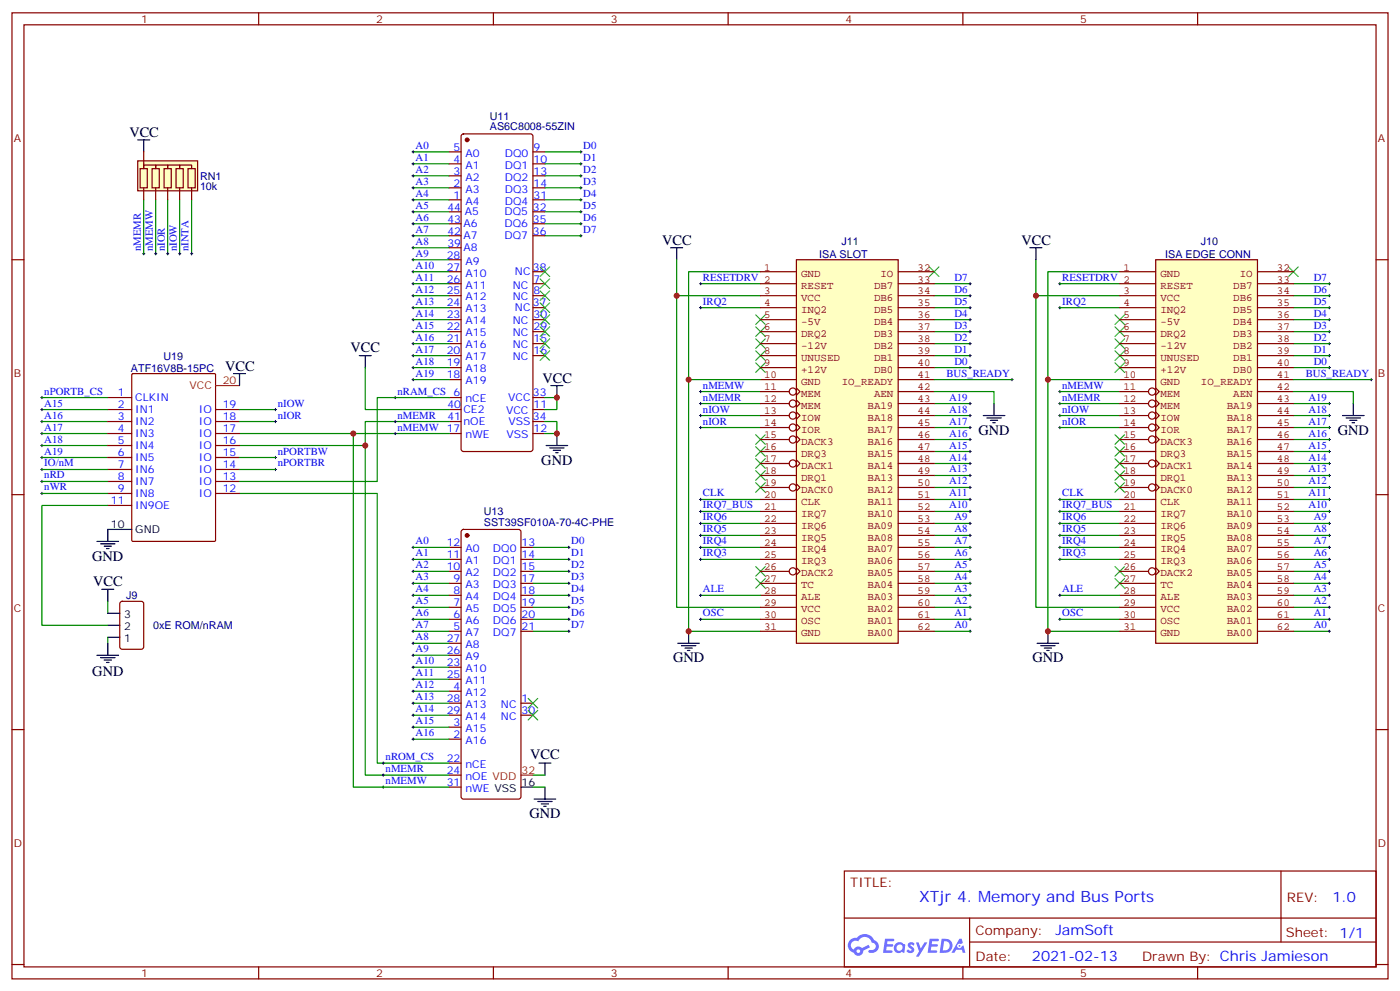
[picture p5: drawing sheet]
<svg xmlns="http://www.w3.org/2000/svg" width="412mm" height="292mm" viewBox="0 0 412 292" stroke-linecap="round" stroke-linejoin="round" font-family="sans-serif">
<g fill="none" stroke="#870000" stroke-width=".35">
<path d="M3.5 3.8h405.4v284.3h-405.4zM7.1 7.3h398.2v277.3h-398.2zM76.2 3.8v3.5M145.3 3.8v3.5M214.5 3.8v3.5M283.6 3.8v3.5M352.8 3.8v3.5M3.5 76.4h3.6M405.3 76.4h3.6M3.5 145.6h3.6M405.3 145.6h3.6M3.5 214.7h3.6"/>
<path d="M405.3 214.7h3.6M248.7 256.4h156.6v28.2h-156.6zM377.3 256.4v20.9M248.7 270.2h156.5M285.6 277.3h119.6M285.6 270.2v14.1M3.5 283.9h3.6M76.2 284.6v3.5M145.3 284.6v3.5M214.5 284.6v3.5M283.6 284.6v3.5M352.8 284.6v3.5"/>
<path d="M405.3 283.9h3.6"/>
</g>
<g fill="#5487ff">
<path d="M267.7 277.5a1.22 1.22 0 0 1 1.7 .3l-.4 .6a.47 .47 0 0 0-.3-.4 .47 .47 0 0 0-.5 .2l.1 .2a1.14 1.14 0 0 1 .8 1.7 1.14 1.14 0 0 1-1.9 0l-.2-.2 .5-.5 .7 .4a.29 .29 0 0 0 .3-.2 .29 .29 0 0 0-.2-.4 1.04 1.04 0 0 1-.6-1.7z"/>
<path d="M260.7 276.3h2.4l.3 .2-.2 .5h-1.8l-.1 .9h1.5l.3 .4-.3 .3h-1.6l-.2 1.1 1.7 .1 .2 .3-.2 .3h-2.6z"/>
<path d="M273.8 276.3h2.4l.3 .2-.1 .5h-1.8l-.2 .9h1.6l.3 .4-.4 .3h-1.6l-.1 1.1 1.7 .1 .2 .3-.2 .3h-2.6z"/>
<path d="M282.6 276.3h.7l.3 1.2-.6 .4a.69 .69 0 0 0-1 .2 .69 .69 0 0 0 .4 1 .69 .69 0 0 0 .9-.6l.5-.3 .6 2.2h-.8l-.2-.8h-1.8l-.5 .8h-.8z"/>
<path d="M269.8 277.4h.8l.6 1.8 1.1-1.8h.9l-2.6 4.2h-.8l.9-1.6z"/>
<path d="M277.4 276.3l-.6 4.1h1.3a2.11 2.11 0 0 0 2.5-2.1 2.11 2.11 0 0 0-2.5-2zM278.1 277a1.39 1.39 0 0 1 1.7 1.4 1.39 1.39 0 0 1-1.8 1.3h-.3z"/>
<path d="M263.7 277.9a1.54 1.54 0 0 0-.1 2.2 1.54 1.54 0 0 0 2.2 .1l.6 .2 .3-2.3-.2-.2h-.4a1.49 1.49 0 0 0-2.4 0zM264 278.9a.94 .94 0 0 1 1.8 0 .94 .94 0 0 1-1.8 0z"/>
<path d="M250.4 276.7a2.18 2.18 0 0 0 1.1 3.7 1.44 1.44 0 0 0 1.6 .9 1.44 1.44 0 0 0 1.2-1.5l2-1-.5-.7-1.9 .9a1.47 1.47 0 0 0-2.4 .5 1.39 1.39 0 0 1-.7-2 1.39 1.39 0 0 1 2-.4 2.12 2.12 0 0 1 2.2-1.3 2.12 2.12 0 0 1 1.9 1.7 1.14 1.14 0 0 1 1.1 1.4 1.14 1.14 0 0 1-1.7 .7 .43 .43 0 0 0-.5 .4 .43 .43 0 0 0 .4 .5 1.98 1.98 0 0 0 2.5-1.3 1.98 1.98 0 0 0-1.2-2.5 3.1 3.1 0 0 0-5.3-.7l-.9 .1zM252.3 280a.55 .55 0 0 1 1.1 0 .55 .55 0 0 1-1.1 0z"/>
<circle cx="282.6" cy="278.4" r=".26"/>
</g>
<g fill="none" stroke="#870000" stroke-width=".35">
<path d="M136.1 39.6l.4-.2h19.8l.6 .4 .1 92.4-.2 .5-.5 .2h-19.8l-.5-.2-.2-.5v-92.1zM132.3 58.8h3.5M132.3 55.3h3.5M132.3 51.8h3.5M132.3 48.2h3.5M132.3 44.7h3.5M157 58.8h3.5M157 55.3h3.5M157 51.8h3.5M157 48.2h3.5M157 44.7h3.5M132.3 80h3.5"/>
<path d="M132.3 76.4h3.5M132.3 62.3h3.5M132.3 65.9h3.5M132.3 69.4h3.5M132.3 72.9h3.5M157 80h3.5M157 62.3h3.5M157 65.9h3.5M157 69.4h3.5M132.3 83.5h3.5M132.3 87h3.5M132.3 97.6h3.5"/>
<path d="M132.3 94.1h3.5M132.3 90.6h3.5M157 83.5h3.5M157 87h3.5M157 97.6h3.5M157 94.1h3.5M157 90.6h3.5M132.3 117h3.5M132.3 101.1h3.5M132.3 111.7h3.5M132.3 108.2h3.5M132.3 104.7h3.5"/>
<path d="M157 117h3.5M157 101.1h3.5M157 104.7h3.5M132.3 120.5h3.5M132.3 127.6h3.5M132.3 124.1h3.5M157 120.5h3.5M157 127.6h3.5M157 124.1h3.5M136.1 156l.4-.2h16.3l.6 .5 .1 78.2-.3 .5-.4 .2h-16.3l-.5-.2-.2-.5v-78zM132.3 178.8h3.5M132.3 175.2h3.5"/>
<path d="M132.3 171.7h3.5M132.3 168.2h3.5M132.3 164.6h3.5M132.3 161.1h3.5M153.5 178.8h3.5M153.5 175.2h3.5M153.5 171.7h3.5M153.5 168.2h3.5M153.5 164.6h3.5M153.5 161.1h3.5M132.3 185.8h3.5M132.3 182.3h3.5"/>
<path d="M132.3 196.4h3.5M132.3 199.9h3.5M132.3 192.9h3.5M132.3 189.3h3.5M153.5 185.8h3.5M153.5 182.3h3.5M132.3 207h3.5M132.3 217.6h3.5M132.3 214h3.5M132.3 203.4h3.5M132.3 210.5h3.5M153.5 207h3.5"/>
<path d="M153.5 210.5h3.5M132.3 224.6h3.5M132.3 228.1h3.5M132.3 231.7h3.5"/>
</g>
<g fill="#870000" stroke="#870000" stroke-width=".35">
<circle cx="137.6" cy="41.2" r=".53"/>
<circle cx="137.6" cy="157.6" r=".53"/>
</g>
<g fill="none" stroke="#3c3" stroke-width=".35">
<path d="M159.1 78.6l2.8 2.8M161.9 78.6l-2.8 2.8M273.8 78.6l2.8 2.8M276.6 78.6l-2.8 2.8M379.6 78.6l2.8 2.8M382.4 78.6l-2.8 2.8M159.1 82.1l2.8 2.8M159.1 85.6l2.8 2.8M159.1 89.1l2.8 2.9M159.1 92.7l2.8 2.8M159.1 96.2l2.8 2.8M159.1 99.7l2.8 2.9"/>
<path d="M161.9 82.1l-2.8 2.8M161.9 85.6l-2.8 2.8M161.9 89.1l-2.8 2.9M161.9 92.7l-2.8 2.8M161.9 96.2l-2.8 2.8M161.9 99.7l-2.8 2.9M222.6 99.7l2.8 2.9M222.6 92.7l2.8 2.8M222.6 96.2l2.8 2.8M225.4 99.7l-2.8 2.9M225.4 92.7l-2.8 2.8M225.4 96.2l-2.8 2.8"/>
<path d="M328.4 96.2l2.9 2.8M328.4 92.7l2.9 2.8M328.4 99.7l2.9 2.9M331.3 96.2l-2.9 2.8M331.3 92.7l-2.9 2.8M331.3 99.7l-2.9 2.9M159.1 103.3l2.8 2.8M161.9 103.3l-2.8 2.8M222.6 103.3l2.8 2.8M222.6 106.8l2.8 2.8M225.4 103.3l-2.8 2.8M225.4 106.8l-2.8 2.8"/>
<path d="M328.4 106.8l2.9 2.8M328.4 103.3l2.9 2.8M331.3 106.8l-2.9 2.8M331.3 103.3l-2.9 2.8M222.6 128l2.8 2.8M222.6 131.5l2.8 2.8M222.6 135l2.8 2.8M222.6 138.5l2.8 2.9M225.4 138.5l-2.8 2.9M225.4 128l-2.8 2.8M225.4 131.5l-2.8 2.8M225.4 135l-2.8 2.8"/>
<path d="M328.4 138.5l2.9 2.9M328.4 135l2.9 2.8M328.4 131.5l2.9 2.8M328.4 128l2.9 2.8M331.3 138.5l-2.9 2.9M331.3 135l-2.9 2.8M331.3 131.5l-2.9 2.8M331.3 128l-2.9 2.8M222.6 142.1l2.8 2.8M225.4 142.1l-2.8 2.8M328.4 142.1l2.9 2.8M331.3 142.1l-2.9 2.8"/>
<path d="M222.6 170.3l2.8 2.8M222.6 166.8l2.8 2.8M225.4 170.3l-2.8 2.8M225.4 166.8l-2.8 2.8M328.4 166.8l2.9 2.8M328.4 170.3l2.9 2.8M331.3 166.8l-2.9 2.8M331.3 170.3l-2.9 2.8M155.6 205.6l2.8 2.8M155.6 209.1l2.8 2.8M158.4 205.6l-2.8 2.8M158.4 209.1l-2.8 2.8"/>
</g>
<g fill="none" stroke="#000" stroke-width=".35">
<path d="M197.6 72.9h3.5M199.3 72.9v3.5M303.4 72.9h3.5M305.2 72.9v3.5M105.8 104.7h3.6M107.6 104.7v3.5M162.3 113.5h3.5M164 113.5v3.5M160.9 131.1h6.3M161.9 131.8h4.3M163 132.5h2.1M163.7 133.2h.7"/>
<path d="M164 127.6v3.5M199.7 189.3h6.3M200.7 190h4.3M201.8 190.7h2.1M202.5 191.5h.7M202.8 185.8v3.5M305.5 189.3h6.4M306.6 190h4.2M307.6 190.7h2.1M308.3 191.5h.7M308.7 185.8v3.5M153.5 231.7h3.5"/>
<path d="M157.3 235.2h6.4M158.4 235.9h4.2M158.7 224.6h3.6M159.5 236.6h2.1M160.2 237.3h.7M160.5 224.6v3.5M160.5 231.7v3.5"/>
</g>
<g fill="none" stroke="#008700" stroke-width=".35">
<path d="M121.7 58.8h10.6M121.7 55.3h10.6M121.7 51.8h10.6M121.7 48.2h10.6M121.7 44.7h10.6M160.5 58.8h10.6M160.5 55.3h10.6M160.5 51.8h10.6M160.5 48.2h10.6M160.5 44.7h10.6M121.7 69.4h10.6M121.7 65.9h10.6"/>
<path d="M121.7 62.3h10.6M121.7 72.9h10.6M121.7 76.4h10.6M121.7 80h10.6M160.5 69.4h10.6M160.5 65.9h10.6M160.5 62.3h10.6M199.3 76.4v10.6h24.7M224 80h-21.2v105.8h21.2M305.2 76.4v10.6h24.6M329.8 80h-21.1v105.8h21.1M121.7 83.5h10.6"/>
<path d="M121.7 87h10.6M121.7 90.6h10.6M121.7 94.1h10.6M121.7 97.6h10.6M199.3 87v91.8h24.7M206.4 83.5h17.6M206.4 90.6h17.6M275.2 83.5h10.6M275.2 87h10.6M275.2 90.6h10.6M275.2 94.1h10.6M275.2 97.6h10.6"/>
<path d="M305.2 87v91.8h24.6M312.2 83.5h17.6M312.2 90.6h17.6M381 83.5h10.6M381 87h10.6M381 90.6h10.6M381 94.1h10.6M381 97.6h10.6M107.6 108.2v12.3h24.7M121.7 101.1h10.6M121.7 104.7h10.6M121.7 108.2h10.6"/>
<path d="M121.7 111.7h10.6M160.5 117h3.5v3.5h-3.5M206.4 118.8h17.6M206.4 115.3h17.6M275.2 101.1h10.6M275.2 104.7h10.6M275.2 108.2h10.6M275.2 118.8h10.6M312.2 118.8h17.6M312.2 115.3h17.6M381 101.1h10.6M381 104.7h10.6"/>
<path d="M381 108.2h10.6M381 118.8h10.6M12.3 127.6h19.4M12.3 131.1h19.4M12.3 134.7h19.4M12.3 124.1h19.4M70.6 127.6h61.7M104.1 127.6v104.1h28.2M107.6 131.1v97h24.7M132.3 124.1h-24.7v7h-37M160.5 124.1h3.5v3.5h-3.5M206.4 122.3h17.6"/>
<path d="M206.4 125.8h17.6M275.2 122.3h10.6M275.2 125.8h10.6M275.2 129.4h10.6M275.2 132.9h10.6M275.2 136.4h10.6M275.2 139.9h10.6M312.2 122.3h17.6M312.2 125.8h17.6M381 122.3h10.6M381 125.8h10.6M381 129.4h10.6"/>
<path d="M381 132.9h10.6M381 136.4h10.6M381 139.9h10.6M70.6 145.2h40.5v79.4h21.2M206.4 147h17.6M206.4 150.5h17.6M206.4 154.1h17.6M206.4 157.6h17.6M275.2 143.5h10.6M275.2 147h10.6M275.2 150.5h10.6M275.2 154.1h10.6"/>
<path d="M275.2 157.6h10.6M312.2 147h17.6M312.2 150.5h17.6M312.2 154.1h17.6M312.2 157.6h17.6M381 143.5h10.6M381 147h10.6M381 150.5h10.6M381 154.1h10.6M381 157.6h10.6M121.7 161.1h10.6M121.7 164.6h10.6"/>
<path d="M121.7 168.2h10.6M121.7 171.7h10.6M121.7 175.2h10.6M121.7 178.8h10.6M157 161.1h10.6M157 164.6h10.6M157 168.2h10.6M157 171.7h10.6M157 175.2h10.6M157 178.8h10.6M206.4 161.1h17.6M206.4 164.6h17.6"/>
<path d="M275.2 161.1h10.6M275.2 164.6h10.6M275.2 168.2h10.6M275.2 171.7h10.6M275.2 175.2h10.6M275.2 178.8h10.6M312.2 161.1h17.6M312.2 164.6h17.6M381 161.1h10.6M381 164.6h10.6M381 168.2h10.6M381 171.7h10.6"/>
<path d="M381 175.2h10.6M381 178.8h10.6M121.7 199.9h10.6M121.7 196.4h10.6M121.7 192.9h10.6M121.7 189.3h10.6M121.7 182.3h10.6M121.7 185.8h10.6M157 182.3h10.6M157 185.8h10.6M206.4 182.3h17.6M275.2 182.3h10.6"/>
<path d="M275.2 185.8h10.6M312.2 182.3h17.6M381 182.3h10.6M381 185.8h10.6M121.7 217.6h10.6M121.7 214h10.6M121.7 210.5h10.6M121.7 207h10.6M121.7 203.4h10.6M157 228.1h3.5M157 231.7h3.5"/>
</g>
<g fill="none" stroke="#000" stroke-width=".29">
<path d="M121.4 44.7h.7M121.4 48.2h.7M121.4 51.8h.7M121.4 55.3h.7M121.4 58.8h.7M121.7 44.3v.7M121.7 47.9v.7M121.7 51.4v.7M121.7 54.9v.7M121.7 58.5v.7M170.7 44.7h.7M170.7 48.2h.7"/>
<path d="M170.7 51.8h.7M170.7 55.3h.7M170.7 58.8h.7M171.1 44.3v.7M171.1 47.9v.7M171.1 51.4v.7M171.1 54.9v.7M171.1 58.5v.7M121.4 62.3h.7M121.4 65.9h.7M121.4 69.4h.7M121.4 80h.7"/>
<path d="M121.4 76.4h.7M121.4 72.9h.7M121.7 62v.7M121.7 65.5v.7M121.7 69v.7M121.7 72.6v.7M121.7 76.1v.7M121.7 79.6v.7M170.7 62.3h.7M170.7 65.9h.7M170.7 69.4h.7M171.1 62v.7"/>
<path d="M171.1 65.5v.7M171.1 69v.7M121.4 97.6h.7M121.4 94.1h.7M121.4 90.6h.7M121.4 87h.7M121.4 83.5h.7M121.7 83.1v.8M121.7 86.7v.7M121.7 90.2v.7M121.7 93.7v.7M121.7 97.3v.7"/>
<path d="M206 90.6h.7M206 83.5h.7M206.4 83.1v.8M206.4 90.2v.7M285.4 97.6h.7M285.4 94.1h.7M285.4 90.6h.7M285.4 87h.7M285.4 83.5h.7M285.8 83.1v.8M285.8 86.7v.7M285.8 90.2v.7"/>
<path d="M285.8 93.7v.7M285.8 97.3v.7M311.9 90.6h.7M311.9 83.5h.7M312.2 83.1v.8M312.2 90.2v.7M391.2 97.6h.7M391.2 94.1h.7M391.2 90.6h.7M391.2 87h.7M391.2 83.5h.7M391.6 83.1v.8"/>
<path d="M391.6 86.7v.7M391.6 90.2v.7M391.6 93.7v.7M391.6 97.3v.7M116.1 117h.7M116.4 116.7v.7M121.4 111.7h.7M121.4 108.2h.7M121.4 104.7h.7M121.4 101.1h.7M121.7 100.8v.7M121.7 104.3v.7"/>
<path d="M121.7 107.8v.7M121.7 111.4v.7M206 118.8h.7M206 115.3h.7M206.4 114.9v.7M206.4 118.4v.7M285.4 108.2h.7M285.4 104.7h.7M285.4 101.1h.7M285.4 118.8h.7M285.8 100.8v.7M285.8 104.3v.7"/>
<path d="M285.8 107.8v.7M285.8 118.4v.7M297.7 111.7h.7M298.1 111.4v.7M311.9 118.8h.7M311.9 115.3h.7M312.2 114.9v.7M312.2 118.4v.7M391.2 108.2h.7M391.2 104.7h.7M391.2 101.1h.7M391.2 118.8h.7"/>
<path d="M391.6 100.8v.7M391.6 104.3v.7M391.6 107.8v.7M391.6 118.4v.7M403.6 111.7h.7M403.9 111.4v.7M12 124.1h.7M12 127.6h.7M12 134.7h.7M12 131.1h.7M12.3 123.7v.7M12.3 127.2v.8"/>
<path d="M12.3 130.8v.7M12.3 134.3v.7M116.1 124.1h.7M116.1 127.6h.7M116.4 123.7v.7M116.4 127.2v.8M206 125.8h.7M206 122.3h.7M206.4 122v.7M206.4 125.5v.7M285.4 129.4h.7M285.4 125.8h.7"/>
<path d="M285.4 122.3h.7M285.4 139.9h.7M285.4 136.4h.7M285.4 132.9h.7M285.8 122v.7M285.8 125.5v.7M285.8 129v.7M285.8 132.5v.7M285.8 136.1v.7M285.8 139.6v.7M311.9 125.8h.7M311.9 122.3h.7"/>
<path d="M312.2 122v.7M312.2 125.5v.7M391.2 129.4h.7M391.2 125.8h.7M391.2 122.3h.7M391.2 139.9h.7M391.2 136.4h.7M391.2 132.9h.7M391.6 122v.7M391.6 125.5v.7M391.6 129v.7M391.6 132.5v.7"/>
<path d="M391.6 136.1v.7M391.6 139.6v.7M206 157.6h.7M206 154.1h.7M206 150.5h.7M206 147h.7M206.4 146.6v.8M206.4 150.2v.7M206.4 153.7v.7M206.4 157.2v.7M285.4 157.6h.7M285.4 154.1h.7"/>
<path d="M285.4 150.5h.7M285.4 147h.7M285.4 143.5h.7M285.8 143.1v.7M285.8 146.6v.8M285.8 150.2v.7M285.8 153.7v.7M285.8 157.2v.7M311.9 157.6h.7M311.9 154.1h.7M311.9 150.5h.7M311.9 147h.7"/>
<path d="M312.2 146.6v.8M312.2 150.2v.7M312.2 153.7v.7M312.2 157.2v.7M391.2 157.6h.7M391.2 154.1h.7M391.2 150.5h.7M391.2 147h.7M391.2 143.5h.7M391.6 143.1v.7M391.6 146.6v.8M391.6 150.2v.7"/>
<path d="M391.6 153.7v.7M391.6 157.2v.7M121.4 178.8h.7M121.4 175.2h.7M121.4 171.7h.7M121.4 168.2h.7M121.4 164.6h.7M121.4 161.1h.7M121.7 160.8v.7M121.7 164.3v.7M121.7 167.8v.7M121.7 171.3v.7"/>
<path d="M121.7 174.9v.7M121.7 178.4v.7M167.2 178.8h.7M167.2 175.2h.7M167.2 171.7h.7M167.2 168.2h.7M167.2 164.6h.7M167.2 161.1h.7M167.6 160.8v.7M167.6 164.3v.7M167.6 167.8v.7M167.6 171.3v.7"/>
<path d="M167.6 174.9v.7M167.6 178.4v.7M206 164.6h.7M206 161.1h.7M206.4 160.8v.7M206.4 164.3v.7M285.4 178.8h.7M285.4 175.2h.7M285.4 171.7h.7M285.4 168.2h.7M285.4 164.6h.7M285.4 161.1h.7"/>
<path d="M285.8 160.8v.7M285.8 164.3v.7M285.8 167.8v.7M285.8 171.3v.7M285.8 174.9v.7M285.8 178.4v.7M311.9 164.6h.7M311.9 161.1h.7M312.2 160.8v.7M312.2 164.3v.7M391.2 178.8h.7M391.2 175.2h.7"/>
<path d="M391.2 171.7h.7M391.2 168.2h.7M391.2 164.6h.7M391.2 161.1h.7M391.6 160.8v.7M391.6 164.3v.7M391.6 167.8v.7M391.6 171.3v.7M391.6 174.9v.7M391.6 178.4v.7M121.4 189.3h.7M121.4 192.9h.7"/>
<path d="M121.4 196.4h.7M121.4 199.9h.7M121.4 185.8h.7M121.4 182.3h.7M121.7 181.9v.7M121.7 185.5v.7M121.7 189v.7M121.7 192.5v.7M121.7 196v.7M121.7 199.6v.7M167.2 185.8h.7M167.2 182.3h.7"/>
<path d="M167.6 181.9v.7M167.6 185.5v.7M206 182.3h.7M206.4 181.9v.7M285.4 185.8h.7M285.4 182.3h.7M285.8 181.9v.7M285.8 185.5v.7M311.9 182.3h.7M312.2 181.9v.7M391.2 185.8h.7M391.2 182.3h.7"/>
<path d="M391.6 181.9v.7M391.6 185.5v.7M121.4 217.6h.7M121.4 203.4h.7M121.4 207h.7M121.4 210.5h.7M121.4 214h.7M121.7 203.1v.7M121.7 206.6v.7M121.7 210.1v.8M121.7 213.7v.7M121.7 217.2v.7"/>
<path d="M112.5 231.7h.7M112.5 228.1h.7M112.5 224.6h.7M112.9 224.3v.7M112.9 227.8v.7M112.9 231.3v.7"/>
</g>
<path d="M153.5 228.1h3.5" fill="none" stroke="#f00" stroke-width=".35"/>
<path d="M340.4 76.4h30v112.9h-30z" fill="#ffffc2" stroke="#850000" stroke-width=".35"/>
<g fill="none" stroke="#850000" stroke-width=".35">
<path d="M329.8 80h10.6M370.4 80h10.6M329.8 83.5h10.6M329.8 87h10.6M329.8 90.6h10.6M329.8 94.1h10.6M329.8 97.6h10.6M370.4 83.5h10.6M370.4 87h10.6M370.4 90.6h10.6M370.4 94.1h10.6M370.4 97.6h10.6"/>
<path d="M329.8 101.1h10.6M329.8 104.7h10.6M329.8 108.2h10.6M329.8 111.7h10.6M329.8 115.3h8.5M329.8 118.8h8.5M340.4 114.2l1.1 1.1-1.1 1M340.4 117.7l1.1 1.1-1.1 1M370.4 101.1h10.6M370.4 104.7h10.6M370.4 108.2h10.6M370.4 111.7h10.6"/>
<path d="M370.4 115.3h10.6M370.4 118.8h10.6M329.8 122.3h8.5M329.8 125.8h8.5M329.8 129.4h8.5M329.8 132.9h10.6M329.8 136.4h8.5M329.8 139.9h10.6M340.4 121.2l1.1 1.1-1.1 1.1M340.4 124.8l1.1 1-1.1 1.1M340.4 128.3l1.1 1.1-1.1 1M340.4 135.4l1.1 1-1.1 1.1"/>
<path d="M370.4 122.3h10.6M370.4 125.8h10.6M370.4 129.4h10.6M370.4 132.9h10.6M370.4 136.4h10.6M370.4 139.9h10.6M329.8 147h10.6M329.8 143.5h8.5M329.8 150.5h10.6M329.8 154.1h10.6M329.8 157.6h10.6M340.4 142.4l1.1 1.1-1.1 1"/>
<path d="M370.4 147h10.6M370.4 143.5h10.6M370.4 150.5h10.6M370.4 154.1h10.6M370.4 157.6h10.6M329.8 178.8h10.6M329.8 161.1h10.6M329.8 164.6h10.6M329.8 168.2h8.5M329.8 171.7h10.6M329.8 175.2h10.6M340.4 167.1l1.1 1.1-1.1 1"/>
<path d="M370.4 178.8h10.6M370.4 161.1h10.6M370.4 164.6h10.6M370.4 168.2h10.6M370.4 171.7h10.6M370.4 175.2h10.6M329.8 182.3h10.6M329.8 185.8h10.6M370.4 182.3h10.6M370.4 185.8h10.6"/>
<circle cx="339.4" cy="118.8" r="1.06"/>
<circle cx="339.4" cy="115.3" r="1.06"/>
<circle cx="339.4" cy="129.4" r="1.06"/>
<circle cx="339.4" cy="136.4" r="1.06"/>
<circle cx="339.4" cy="122.3" r="1.06"/>
<circle cx="339.4" cy="125.8" r="1.06"/>
<circle cx="339.4" cy="143.5" r="1.06"/>
<circle cx="339.4" cy="168.2" r="1.06"/>
</g>
<path d="M234.6 76.4h30v112.9h-30z" fill="#ffffc2" stroke="#850000" stroke-width=".35"/>
<g fill="none" stroke="#850000" stroke-width=".35">
<path d="M224 80h10.6M264.6 80h10.6M224 83.5h10.6M224 87h10.6M224 90.6h10.6M224 94.1h10.6M224 97.6h10.6M264.6 83.5h10.6M264.6 87h10.6M264.6 90.6h10.6M264.6 94.1h10.6M264.6 97.6h10.6"/>
<path d="M224 101.1h10.6M224 104.7h10.6M224 108.2h10.6M224 111.7h10.6M224 115.3h8.5M224 118.8h8.5M234.6 114.2l1.1 1.1-1.1 1M234.6 117.7l1.1 1.1-1.1 1M264.6 101.1h10.6M264.6 104.7h10.6M264.6 108.2h10.6M264.6 111.7h10.6"/>
<path d="M264.6 115.3h10.6M264.6 118.8h10.6M224 122.3h8.5M224 125.8h8.5M224 129.4h8.5M224 132.9h10.6M224 136.4h8.5M224 139.9h10.6M234.6 121.2l1.1 1.1-1.1 1.1M234.6 124.8l1.1 1-1.1 1.1M234.6 128.3l1.1 1.1-1.1 1M234.6 135.4l1.1 1-1.1 1.1"/>
<path d="M264.6 122.3h10.6M264.6 125.8h10.6M264.6 129.4h10.6M264.6 132.9h10.6M264.6 136.4h10.6M264.6 139.9h10.6M224 147h10.6M224 143.5h8.5M224 150.5h10.6M224 154.1h10.6M224 157.6h10.6M234.6 142.4l1.1 1.1-1.1 1"/>
<path d="M264.6 147h10.6M264.6 143.5h10.6M264.6 150.5h10.6M264.6 154.1h10.6M264.6 157.6h10.6M224 178.8h10.6M224 161.1h10.6M224 164.6h10.6M224 168.2h8.5M224 171.7h10.6M224 175.2h10.6M234.6 167.1l1.1 1.1-1.1 1"/>
<path d="M264.6 178.8h10.6M264.6 161.1h10.6M264.6 164.6h10.6M264.6 168.2h10.6M264.6 171.7h10.6M264.6 175.2h10.6M224 182.3h10.6M224 185.8h10.6M264.6 182.3h10.6M264.6 185.8h10.6"/>
<circle cx="233.5" cy="115.3" r="1.06"/>
<circle cx="233.5" cy="118.8" r="1.06"/>
<circle cx="233.5" cy="129.4" r="1.06"/>
<circle cx="233.5" cy="122.3" r="1.06"/>
<circle cx="233.5" cy="136.4" r="1.06"/>
<circle cx="233.5" cy="125.8" r="1.06"/>
<circle cx="233.5" cy="143.5" r="1.06"/>
<circle cx="233.5" cy="168.2" r="1.06"/>
</g>
<g fill="none" stroke="#008700" stroke-width=".35">
<path d="M42.3 58.8v15.9M45.9 58.8v15.9M49.4 58.8v15.9M52.9 58.8v15.9M56.4 58.8v15.9M132.3 117h-21.2v24.7h-40.5M275.2 111.7h22.9M381 111.7h22.9M12.3 120.5h19.4M12.3 138.2h19.4M70.6 120.5h10.5M70.6 124.1h10.5"/>
<path d="M12.3 141.7h19.4M12.3 145.2h19.4M206.4 175.2h17.6M312.2 175.2h17.6"/>
</g>
<g fill="none" stroke="#000" stroke-width=".29">
<path d="M42 74.7h.7M42.3 74.3v.7M45.5 74.7h.7M45.9 74.3v.7M49 74.7h.7M49.4 74.3v.7M52.6 74.7h.7M52.9 74.3v.7M56.1 74.7h.7M56.4 74.3v.7M12 120.5h.7M12 138.2h.7"/>
<path d="M12.3 120.2v.7M12.3 137.8v.7M80.8 120.5h.7M80.8 124.1h.7M81.1 120.2v.7M81.1 123.7v.7M12 145.2h.7M12 141.7h.7M12.3 141.4v.7M12.3 144.9v.7M206 175.2h.7M206.4 174.9v.7"/>
<path d="M311.9 175.2h.7M312.2 174.9v.7"/>
</g>
<g fill="none" stroke="#870000" stroke-width=".35">
<path d="M31.7 117h7.1M38.9 110.1l.3-.1h23.9l.4 .1v48.9l-.2 .3h-24.1l-.3-.1zM31.7 120.5h7.1M31.7 124.1h7.1M31.7 127.6h7.1M31.7 131.1h7.1M31.7 134.7h7.1M31.7 138.2h7.1M63.5 120.5h7.1M63.5 124.1h7.1M63.5 127.6h7.1M63.5 131.1h7.1"/>
<path d="M63.5 134.7h7.1M63.5 138.2h7.1M31.7 141.7h7.1M31.7 145.2h7.1M31.7 148.8h7.1M63.5 141.7h7.1M63.5 145.2h7.1"/>
</g>
<path d="M40.6 41.2h3.5M42.3 41.2v3.5M68.8 110h3.5M70.6 110v3.5M28.6 159.3h6.3M38.8 155.8h-7.1v3.5M29.6 160.1h4.3M30.7 160.8h2.1M31.4 161.5h.7" fill="none" stroke="#000" stroke-width=".35"/>
<path d="M63.5 113.5h7.1" fill="none" stroke="#f00" stroke-width=".35"/>
<g fill="#850000" stroke="#850000" stroke-width=".35">
<circle cx="42.3" cy="48.6" r=".35"/>
<circle cx="45.9" cy="48.6" r=".35"/>
<circle cx="49.4" cy="48.6" r=".35"/>
<circle cx="52.9" cy="48.6" r=".35"/>
</g>
<path d="M40.6 47.3h17.6v8.9h-17.6z" fill="#ffffc2" stroke="#850000" stroke-width=".35"/>
<path d="M41.3 49.6h2.1v5.7h-2.1zM42.3 44.7v4.9v-1h3.6v1v-1h3.5v1v-1h3.5v1v-1h3.5v1M42.3 55.3v3.5M44.8 49.6h2.1v5.7h-2.1zM45.9 55.3v3.5M48.3 49.6h2.1v5.7h-2.1zM49.4 55.3v3.5M51.9 49.6h2.1v5.7h-2.1zM52.9 55.3v3.5M55.4 49.6h2.1v5.7h-2.1zM56.4 55.3v3.5" fill="none" stroke="#850000" stroke-width=".35"/>
<path d="M12 117h.7M12.3 116.7v.7M80.8 138.2h.7M80.8 134.7h.7M81.1 134.3v.7M81.1 137.8v.7" fill="none" stroke="#000" stroke-width=".29"/>
<path d="M12.3 117h19.4M202.8 111.7h21.2M275.2 115.3h17.6v3.5M308.7 111.7h21.1M381 115.3h17.6v3.5M70.6 134.7h10.5M70.6 138.2h10.5M31.7 148.8h-19.4v35.2h19.4M31.7 177v3.5M31.7 187.6v1.7" fill="none" stroke="#008700" stroke-width=".35"/>
<g fill="none" stroke="#000" stroke-width=".35">
<path d="M292.8 118.8v3.5M398.6 118.8v3.5M289.6 122.3h6.4M290.7 123h4.2M291.7 123.7h2.2M292.5 124.4h.7M395.5 122.3h6.3M396.5 123h4.3M397.6 123.7h2.1M398.3 124.4h.7M30 173.5h3.5M31.7 173.5v3.5"/>
<path d="M28.6 192.9h6.3M29.6 193.6h4.3M30.7 194.3h2.1M31.4 195h.7M31.7 189.3v3.6M31.7 184h3.6M31.7 187.6h3.6M31.7 180.5h3.6"/>
</g>
<path d="M35.5 177.2l.5-.2h5.6l.7 .4v13l-.4 .6-5.9 .1-.7-.5v-12.9z" fill="none" stroke="#870000" stroke-width=".35"/>
<g fill="#c00">
<circle cx="164" cy="117" r=".88"/>
<circle cx="164" cy="127.6" r=".88"/>
<circle cx="199.3" cy="87" r=".88"/>
<circle cx="202.8" cy="185.8" r=".88"/>
<circle cx="308.7" cy="185.8" r=".88"/>
<circle cx="305.2" cy="87" r=".88"/>
<circle cx="107.6" cy="131.1" r=".88"/>
<circle cx="104.1" cy="127.6" r=".88"/>
<circle cx="202.8" cy="111.7" r=".88"/>
<circle cx="308.7" cy="111.7" r=".88"/>
</g>
<text font-size="4.6" fill="#00f" x="270.8" y="265.4">XTjr 4. Memory and Bus Ports</text>
<g font-size="4.2">
<text x="38.1" y="40.5">VCC</text>
<text x="195.1" y="72.2">VCC</text>
<text x="300.9" y="72.2">VCC</text>
<text x="103.2" y="103.6">VCC</text>
<text x="66.3" y="109.3">VCC</text>
<text x="159.8" y="112.8">VCC</text>
<text x="288.2" y="128">GND</text>
<text x="394.1" y="128">GND</text>
<text x="159.5" y="136.8">GND</text>
<text x="27.2" y="165">GND</text>
<text x="27.5" y="172.4">VCC</text>
<text x="198.3" y="195">GND</text>
<text x="304.1" y="195">GND</text>
<text x="27.2" y="199">GND</text>
<text x="156.2" y="223.5">VCC</text>
<text x="155.9" y="240.8">GND</text>
</g>
<g font-size="4.2" fill="#00f">
<text x="392.5" y="265.6">1.0</text>
<text x="310.9" y="275.2">JamSoft</text>
<text x="304" y="283">2021-02-13</text>
</g>
<g font-size="3.9" fill="#800">
<text x="250.5" y="260.9">TITLE:</text>
<text x="379.1" y="265.6">REV:</text>
<text x="287.4" y="275.1">Company:</text>
<text x="378.7" y="275.8">Sheet: 1/1</text>
<text x="287.4" y="282.8">Date:</text>
<text x="336.4" y="282.9">Drawn By: Chris Jamieson</text>
</g>
<g font-size="3.2" fill="#800">
<text x="41.6" y="6.8">1</text>
<text x="110.8" y="6.8">2</text>
<text x="179.9" y="6.8">3</text>
<text x="249.1" y="6.8">4</text>
<text x="318.2" y="6.8">5</text>
<text x="4.1" y="41.9">A</text>
<text x="405.9" y="41.9">A</text>
<text x="4.1" y="111">B</text>
<text x="405.9" y="111">B</text>
<text x="4.1" y="180.2">C</text>
<text x="405.9" y="180.2">C</text>
<text x="4.1" y="249.3">D</text>
<text x="405.9" y="249.3">D</text>
<text x="41.6" y="287.6">1</text>
<text x="110.8" y="287.6">2</text>
<text x="179.9" y="287.6">3</text>
<text x="249.1" y="287.6">4</text>
<text x="318.2" y="287.6">5</text>
</g>
<g font-size="3.2" fill="#000080">
<text x="144.3" y="35.2">U11</text>
<text x="144.3" y="38.3">AS6C8008-55ZIN</text>
<text x="58.9" y="52.9">RN1</text>
<text x="58.9" y="56">10k</text>
<text x="241.3" y="75.8">ISA SLOT</text>
<text x="247.9" y="72.2">J11</text>
<text x="343.2" y="75.8">ISA EDGE CONN</text>
<text x="353.7" y="72.2">J10</text>
<text x="48.1" y="105.8">U19</text>
<text x="38.6" y="109.3">ATF16V8B-15PC</text>
<text x="142.5" y="154.8">SST39SF010A-70-4C-PHE</text>
<text x="142.5" y="151.6">U13</text>
<text x="37.2" y="176.4">J9</text>
<text x="45.1" y="185.2">0xE ROM/nRAM</text>
</g>
<g font-size="3.2" fill="#00f">
<text x="122.4" y="43.8">A0</text>
<text x="122.4" y="47.3">A1</text>
<text x="133.6" y="47.9">4</text>
<text x="133.6" y="44.3">5</text>
<text x="137.1" y="46.1">A0</text>
<text x="148.7" y="46.1">DQ0</text>
<text x="157.2" y="44.3">9</text>
<text x="157.2" y="47.9">10</text>
<text x="171.8" y="47.3">D1</text>
<text x="171.8" y="43.8">D0</text>
<text x="122.4" y="50.9">A2</text>
<text x="133.6" y="51.4">3</text>
<text x="137.1" y="53.2">A2</text>
<text x="137.1" y="49.6">A1</text>
<text x="148.7" y="49.6">DQ1</text>
<text x="148.7" y="53.2">DQ2</text>
<text x="157.2" y="51.4">13</text>
<text x="171.8" y="50.9">D2</text>
<text x="122.4" y="54.4">A3</text>
<text x="122.4" y="57.9">A4</text>
<text x="133.6" y="58.5">1</text>
<text x="133.6" y="54.9">2</text>
<text x="137.1" y="56.7">A3</text>
<text x="148.7" y="56.7">DQ3</text>
<text x="157.2" y="54.9">14</text>
<text x="157.2" y="58.5">31</text>
<text x="171.8" y="57.9">D4</text>
<text x="171.8" y="54.4">D3</text>
<text x="122.4" y="61.5">A5</text>
<text x="122.4" y="65">A6</text>
<text x="131.8" y="65.5">43</text>
<text x="131.8" y="62">44</text>
<text x="136.9" y="63.4">A5</text>
<text x="137.1" y="60.2">A4</text>
<text x="148.6" y="63.4">DQ5</text>
<text x="148.7" y="60.2">DQ4</text>
<text x="157" y="62">32</text>
<text x="157" y="65.5">35</text>
<text x="171.8" y="65">D6</text>
<text x="171.8" y="61.5">D5</text>
<text x="122.4" y="68.5">A7</text>
<text x="131.8" y="69">42</text>
<text x="136.5" y="70.4">A7</text>
<text x="136.5" y="66.9">A6</text>
<text x="148.6" y="66.9">DQ6</text>
<text x="148.6" y="70.4">DQ7</text>
<text x="157" y="69">36</text>
<text x="171.8" y="68.5">D7</text>
<text x="41.5" y="74" transform="rotate(-90 41.5 74)">nMEMR</text>
<text x="45" y="74" transform="rotate(-90 45 74)">nMEMW</text>
<text x="48.5" y="74" transform="rotate(-90 48.5 74)">nIOR</text>
<text x="52" y="74" transform="rotate(-90 52 74)">nIOW</text>
<text x="55.6" y="74" transform="rotate(-90 55.6 74)">nINTA</text>
<text x="122.4" y="75.6">A9</text>
<text x="122.4" y="72">A8</text>
<text x="131.6" y="76.1">28</text>
<text x="131.8" y="72.6">39</text>
<text x="136.5" y="74">A8</text>
<text x="137.1" y="77.9">A9</text>
<text x="122.4" y="82.6">A11</text>
<text x="122.4" y="79.1">A10</text>
<text x="131.6" y="83.1">26</text>
<text x="131.6" y="79.6">27</text>
<text x="137.1" y="81.4">A10</text>
<text x="151.7" y="81">NC</text>
<text x="157" y="79.6">38</text>
<text x="157.2" y="83.1">7</text>
<text x="207.1" y="82.6">RESETDRV 2</text>
<text x="281.2" y="82.6">D7</text>
<text x="312.9" y="82.6">RESETDRV 2</text>
<text x="387" y="82.6">D7</text>
<text x="122.4" y="89.7">A13</text>
<text x="122.4" y="86.1">A12</text>
<text x="131.6" y="86.7">25</text>
<text x="137.1" y="88.4">A12</text>
<text x="137.1" y="84.9">A11</text>
<text x="151.1" y="84.9">NC</text>
<text x="151.1" y="88.4">NC</text>
<text x="157.2" y="86.7">8</text>
<text x="207.1" y="89.7">IRQ2</text>
<text x="281.2" y="89.7">D5</text>
<text x="281.2" y="86.1">D6</text>
<text x="312.9" y="89.7">IRQ2</text>
<text x="387" y="86.1">D6</text>
<text x="387" y="89.7">D5</text>
<text x="122.4" y="93.2">A14</text>
<text x="131.6" y="93.7">23</text>
<text x="131.6" y="90.2">24</text>
<text x="137.1" y="95.5">A14</text>
<text x="137.1" y="92">A13</text>
<text x="151.1" y="95.5">NC</text>
<text x="151.7" y="91.6">NC</text>
<text x="157" y="90.2">37</text>
<text x="157.2" y="93.7">30</text>
<text x="281.2" y="93.2">D4</text>
<text x="387" y="93.2">D4</text>
<text x="122.4" y="96.7">A15</text>
<text x="122.4" y="100.3">A16</text>
<text x="131.6" y="100.8">21</text>
<text x="131.6" y="97.3">22</text>
<text x="137.1" y="99">A15</text>
<text x="151.1" y="99">NC</text>
<text x="157.2" y="100.8">15</text>
<text x="157.2" y="97.3">29</text>
<text x="281.2" y="100.3">D2</text>
<text x="281.2" y="96.7">D3</text>
<text x="387" y="96.7">D3</text>
<text x="387" y="100.3">D2</text>
<text x="122.4" y="107.3">A18</text>
<text x="122.4" y="103.8">A17</text>
<text x="131.6" y="107.8">19</text>
<text x="131.6" y="104.3">20</text>
<text x="137.1" y="106.1">A17</text>
<text x="137.1" y="102.6">A16</text>
<text x="151.1" y="102.6">NC</text>
<text x="151.1" y="106.1">NC</text>
<text x="157.2" y="104.3">16</text>
<text x="281.2" y="107.3">D0</text>
<text x="281.2" y="103.8">D1</text>
<text x="387" y="103.8">D1</text>
<text x="387" y="107.3">D0</text>
<text x="122.4" y="110.8">A19</text>
<text x="131.6" y="111.4">18</text>
<text x="137.1" y="113.1">A19</text>
<text x="137.1" y="109.6">A18</text>
<text x="278.8" y="110.8">BUS_READY</text>
<text x="384.6" y="110.8">BUS_READY</text>
<text x="13.1" y="119.7">A15</text>
<text x="13.1" y="116.1">nPORTB_CS</text>
<text x="34.7" y="116.7">1</text>
<text x="39.9" y="118.1">CLKIN</text>
<text x="81.8" y="119.7">nIOW</text>
<text x="117.1" y="116.1">nRAM_CS 6</text>
<text x="137.1" y="118.4">nCE</text>
<text x="149.7" y="118.1">VCC</text>
<text x="157" y="116.7">33</text>
<text x="207.1" y="114.4">nMEMW</text>
<text x="207.1" y="117.9">nMEMR</text>
<text x="279.6" y="117.9">A19</text>
<text x="312.9" y="117.9">nMEMR</text>
<text x="312.9" y="114.4">nMEMW</text>
<text x="385.4" y="117.9">A19</text>
<text x="13.1" y="123.2">A16</text>
<text x="34.7" y="120.2">2</text>
<text x="34.7" y="123.7">3</text>
<text x="39.9" y="121.6">IN1</text>
<text x="39.9" y="125.1">IN2</text>
<text x="58.6" y="125.1">IO</text>
<text x="58.6" y="121.6">IO</text>
<text x="65.6" y="123.7">18</text>
<text x="65.6" y="120.2">19</text>
<text x="81.8" y="123.2">nIOR</text>
<text x="117.1" y="123.2">nMEMR</text>
<text x="131.8" y="120.2">40</text>
<text x="131.8" y="123.7">41</text>
<text x="136.5" y="121.6">CE2</text>
<text x="136.5" y="125.1">nOE</text>
<text x="149.1" y="122">VCC</text>
<text x="149.8" y="125.1">VSS</text>
<text x="157" y="123.7">34</text>
<text x="157.2" y="120.2">11</text>
<text x="207.1" y="121.4">nIOW</text>
<text x="207.1" y="125">nIOR</text>
<text x="279.6" y="125">A17</text>
<text x="279.6" y="121.4">A18</text>
<text x="312.9" y="125">nIOR</text>
<text x="312.9" y="121.4">nIOW</text>
<text x="385.4" y="121.4">A18</text>
<text x="385.4" y="125">A17</text>
<text x="13.1" y="130.2">A18</text>
<text x="13.1" y="126.7">A17</text>
<text x="34.7" y="127.2">4</text>
<text x="34.7" y="130.8">5</text>
<text x="39.9" y="128.7">IN3</text>
<text x="58.6" y="128.7">IO</text>
<text x="65.6" y="130.8">16</text>
<text x="65.6" y="127.2">17</text>
<text x="117.1" y="126.7">nMEMW</text>
<text x="131.6" y="127.2">17</text>
<text x="137.1" y="129">nWE</text>
<text x="149.2" y="129">VSS</text>
<text x="157.2" y="127.2">12</text>
<text x="279.6" y="128.5">A16</text>
<text x="385.4" y="128.5">A16</text>
<text x="13.1" y="133.8">A19</text>
<text x="13.1" y="137.3">IO/nM</text>
<text x="34.7" y="134.3">6</text>
<text x="34.7" y="137.8">7</text>
<text x="39.9" y="132.2">IN4</text>
<text x="39.9" y="135.7">IN5</text>
<text x="58.6" y="135.7">IO</text>
<text x="58.6" y="132.2">IO</text>
<text x="65.6" y="137.8">14</text>
<text x="65.6" y="134.3">15</text>
<text x="81.8" y="137.3">nPORTBR</text>
<text x="81.8" y="133.8">nPORTBW</text>
<text x="279.6" y="135.5">A14</text>
<text x="279.6" y="132">A15</text>
<text x="385.4" y="132">A15</text>
<text x="385.4" y="135.5">A14</text>
<text x="13.1" y="140.8">nRD</text>
<text x="34.7" y="141.4">8</text>
<text x="39.9" y="139.2">IN6</text>
<text x="39.9" y="142.8">IN7</text>
<text x="58.6" y="142.8">IO</text>
<text x="58.6" y="139.2">IO</text>
<text x="65.6" y="141.4">13</text>
<text x="279.6" y="142.6">A12</text>
<text x="279.6" y="139.1">A13</text>
<text x="385.4" y="139.1">A13</text>
<text x="385.4" y="142.6">A12</text>
<text x="13.1" y="144.4">nWR</text>
<text x="32.7" y="148.4">11</text>
<text x="34.7" y="144.9">9</text>
<text x="39.9" y="146.3">IN8</text>
<text x="39.9" y="149.8">IN9OE</text>
<text x="58.6" y="146.3">IO</text>
<text x="65.6" y="144.9">12</text>
<text x="207.1" y="146.1">CLK</text>
<text x="207.1" y="149.6">IRQ7_BUS</text>
<text x="279.6" y="149.6">A10</text>
<text x="279.6" y="146.1">A11</text>
<text x="312.9" y="149.6">IRQ7_BUS</text>
<text x="312.9" y="146.1">CLK</text>
<text x="385.4" y="146.1">A11</text>
<text x="385.4" y="149.6">A10</text>
<text x="207.1" y="153.2">IRQ6</text>
<text x="281.2" y="153.2">A9</text>
<text x="312.9" y="153.2">IRQ6</text>
<text x="387" y="153.2">A9</text>
<text x="122.4" y="160.2">A0</text>
<text x="131.6" y="160.8">12</text>
<text x="153.6" y="160.8">13</text>
<text x="168.3" y="160.2">D0</text>
<text x="207.1" y="156.7">IRQ5</text>
<text x="207.1" y="160.2">IRQ4</text>
<text x="281.2" y="156.7">A8</text>
<text x="281.2" y="160.2">A7</text>
<text x="312.9" y="160.2">IRQ4</text>
<text x="312.9" y="156.7">IRQ5</text>
<text x="387" y="160.2">A7</text>
<text x="387" y="156.7">A8</text>
<text x="122.4" y="167.3">A2</text>
<text x="122.4" y="163.8">A1</text>
<text x="131.6" y="167.8">10</text>
<text x="131.6" y="164.3">11</text>
<text x="137.1" y="166.1">A1</text>
<text x="137.1" y="162.5">A0</text>
<text x="145.2" y="162.5">DQ0</text>
<text x="145.2" y="166.1">DQ1</text>
<text x="153.6" y="164.3">14</text>
<text x="153.6" y="167.8">15</text>
<text x="168.3" y="163.8">D1</text>
<text x="168.3" y="167.3">D2</text>
<text x="207.1" y="163.8">IRQ3</text>
<text x="281.2" y="163.8">A6</text>
<text x="281.2" y="167.3">A5</text>
<text x="312.9" y="163.8">IRQ3</text>
<text x="387" y="167.3">A5</text>
<text x="387" y="163.8">A6</text>
<text x="122.4" y="170.8">A3</text>
<text x="133.6" y="171.3">9</text>
<text x="137.1" y="173.1">A3</text>
<text x="137.1" y="169.6">A2</text>
<text x="145.2" y="169.6">DQ2</text>
<text x="145.2" y="173.1">DQ3</text>
<text x="153.6" y="171.3">17</text>
<text x="168.3" y="170.8">D3</text>
<text x="281.2" y="170.8">A4</text>
<text x="387" y="170.8">A4</text>
<text x="122.4" y="177.9">A5</text>
<text x="122.4" y="174.3">A4</text>
<text x="133.6" y="178.4">7</text>
<text x="133.6" y="174.9">8</text>
<text x="137.1" y="176.6">A4</text>
<text x="145.2" y="176.6">DQ4</text>
<text x="153.6" y="174.9">18</text>
<text x="153.6" y="178.4">19</text>
<text x="168.3" y="174.3">D4</text>
<text x="168.3" y="177.9">D5</text>
<text x="207.1" y="174.3">ALE</text>
<text x="281.2" y="174.3">A3</text>
<text x="281.2" y="177.9">A2</text>
<text x="312.9" y="174.3">ALE</text>
<text x="387" y="177.9">A2</text>
<text x="387" y="174.3">A3</text>
<text x="122.4" y="184.9">A7</text>
<text x="122.4" y="181.4">A6</text>
<text x="133.6" y="185.5">5</text>
<text x="133.6" y="181.9">6</text>
<text x="137.1" y="183.7">A6</text>
<text x="137.1" y="180.2">A5</text>
<text x="145.2" y="180.2">DQ5</text>
<text x="145.2" y="183.7">DQ6</text>
<text x="153.6" y="181.9">20</text>
<text x="153.6" y="185.5">21</text>
<text x="168.3" y="181.4">D6</text>
<text x="168.3" y="184.9">D7</text>
<text x="207.1" y="181.4">OSC</text>
<text x="281.2" y="181.4">A1</text>
<text x="281.2" y="184.9">A0</text>
<text x="312.9" y="181.4">OSC</text>
<text x="387" y="184.9">A0</text>
<text x="387" y="181.4">A1</text>
<text x="122.4" y="188.5">A8</text>
<text x="122.4" y="192">A9</text>
<text x="131.6" y="189">27</text>
<text x="137.1" y="187.2">A7</text>
<text x="137.1" y="190.7">A8</text>
<text x="145.2" y="187.2">DQ7</text>
<text x="122.4" y="195.5">A10</text>
<text x="131.6" y="196">23</text>
<text x="131.6" y="192.5">26</text>
<text x="137.1" y="197.8">A10</text>
<text x="137.1" y="194.3">A9</text>
<text x="122.4" y="199">A11</text>
<text x="122.4" y="202.6">A12</text>
<text x="131.6" y="199.6">25</text>
<text x="133.6" y="203.1">4</text>
<text x="137.1" y="201.3">A11</text>
<text x="122.4" y="206.1">A13</text>
<text x="122.4" y="209.6">A14</text>
<text x="131.6" y="206.6">28</text>
<text x="137.1" y="204.9">A12</text>
<text x="137.1" y="208.4">A13</text>
<text x="147.6" y="208.4">NC</text>
<text x="153.6" y="206.6">1</text>
<text x="122.4" y="213.1">A15</text>
<text x="131.6" y="210.1">29</text>
<text x="133.6" y="213.7">3</text>
<text x="137.1" y="215.4">A15</text>
<text x="137.1" y="211.9">A14</text>
<text x="147.6" y="211.9">NC</text>
<text x="153.6" y="210.1">30</text>
<text x="122.4" y="216.7">A16</text>
<text x="133.6" y="217.2">2</text>
<text x="137.1" y="219">A16</text>
<text x="113.6" y="227.3">nMEMR</text>
<text x="113.6" y="223.7">nROM_CS</text>
<text x="131.6" y="224.3">22</text>
<text x="131.6" y="227.8">24</text>
<text x="137.1" y="226">nCE</text>
<text x="113.6" y="230.8">nMEMW</text>
<text x="131.6" y="231.3">31</text>
<text x="137.1" y="229.6">nOE VDD</text>
<text x="137.1" y="233.1">nWE VSS</text>
</g>
<g font-size="3.2" fill="#840000">
<text x="225.1" y="79.6">1</text>
<text x="236" y="81.5">GND</text>
<text x="259.4" y="81.5">IO</text>
<text x="270.3" y="79.6">32</text>
<text x="270.3" y="83.1">33</text>
<text x="330.9" y="79.6">1</text>
<text x="341.8" y="81.5">GND</text>
<text x="365.2" y="81.5">IO</text>
<text x="376.1" y="79.6">32</text>
<text x="376.1" y="83.1">33</text>
<text x="225.1" y="86.7">3</text>
<text x="236" y="85">RESET</text>
<text x="236" y="88.5">VCC</text>
<text x="257.5" y="85">DB7</text>
<text x="257.5" y="88.5">DB6</text>
<text x="270.3" y="86.7">34</text>
<text x="330.9" y="86.7">3</text>
<text x="341.8" y="85">RESET</text>
<text x="341.8" y="88.5">VCC</text>
<text x="363.3" y="85">DB7</text>
<text x="363.3" y="88.5">DB6</text>
<text x="376.1" y="86.7">34</text>
<text x="225.1" y="90.2">4</text>
<text x="225.1" y="93.7">5</text>
<text x="236" y="92.1">INQ2</text>
<text x="236" y="95.6">-5V</text>
<text x="257.5" y="92.1">DB5</text>
<text x="257.5" y="95.6">DB4</text>
<text x="270.3" y="90.2">35</text>
<text x="270.3" y="93.7">36</text>
<text x="330.9" y="90.2">4</text>
<text x="330.9" y="93.7">5</text>
<text x="341.8" y="92.1">INQ2</text>
<text x="341.8" y="95.6">-5V</text>
<text x="363.3" y="92.1">DB5</text>
<text x="363.3" y="95.6">DB4</text>
<text x="376.1" y="90.2">35</text>
<text x="376.1" y="93.7">36</text>
<text x="225.1" y="97.3">6</text>
<text x="225.1" y="100.8">7</text>
<text x="236" y="99.1">DRQ2</text>
<text x="257.5" y="99.1">DB3</text>
<text x="270.3" y="97.3">37</text>
<text x="270.3" y="100.8">38</text>
<text x="330.9" y="97.3">6</text>
<text x="330.9" y="100.8">7</text>
<text x="341.8" y="99.1">DRQ2</text>
<text x="363.3" y="99.1">DB3</text>
<text x="376.1" y="97.3">37</text>
<text x="376.1" y="100.8">38</text>
<text x="225.1" y="104.3">8</text>
<text x="225.1" y="107.8">9</text>
<text x="236" y="102.6">-12V</text>
<text x="236" y="106.2">UNUSED</text>
<text x="257.5" y="102.6">DB2</text>
<text x="257.5" y="106.2">DB1</text>
<text x="270.3" y="107.8">40</text>
<text x="270.3" y="104.3">39</text>
<text x="330.9" y="104.3">8</text>
<text x="330.9" y="107.8">9</text>
<text x="341.8" y="102.6">-12V</text>
<text x="341.8" y="106.2">UNUSED</text>
<text x="363.3" y="102.6">DB2</text>
<text x="363.3" y="106.2">DB1</text>
<text x="376.1" y="107.8">40</text>
<text x="376.1" y="104.3">39</text>
<text x="225.1" y="111.4">10</text>
<text x="236" y="109.7">+12V</text>
<text x="236" y="113.2">GND</text>
<text x="247.9" y="113.2">IO_READY</text>
<text x="257.5" y="109.7">DB0</text>
<text x="270.3" y="111.4">41</text>
<text x="330.9" y="111.4">10</text>
<text x="341.8" y="109.7">+12V</text>
<text x="341.8" y="113.2">GND</text>
<text x="353.8" y="113.2">IO_READY</text>
<text x="363.3" y="109.7">DB0</text>
<text x="376.1" y="111.4">41</text>
<text x="225.1" y="114.9">11</text>
<text x="225.1" y="118.4">12</text>
<text x="236" y="116.8">MEM</text>
<text x="257.5" y="116.8">AEN</text>
<text x="270.3" y="114.9">42</text>
<text x="270.3" y="118.4">43</text>
<text x="330.9" y="114.9">11</text>
<text x="330.9" y="118.4">12</text>
<text x="341.8" y="116.8">MEM</text>
<text x="363.3" y="116.8">AEN</text>
<text x="376.1" y="114.9">42</text>
<text x="376.1" y="118.4">43</text>
<text x="225.1" y="122">13</text>
<text x="225.1" y="125.5">14</text>
<text x="236" y="120.3">MEM</text>
<text x="236" y="123.8">IOW</text>
<text x="255.6" y="120.3">BA19</text>
<text x="255.6" y="123.8">BA18</text>
<text x="270.3" y="122">44</text>
<text x="270.3" y="125.5">45</text>
<text x="330.9" y="122">13</text>
<text x="330.9" y="125.5">14</text>
<text x="341.8" y="120.3">MEM</text>
<text x="341.8" y="123.8">IOW</text>
<text x="361.4" y="120.3">BA19</text>
<text x="361.4" y="123.8">BA18</text>
<text x="376.1" y="122">44</text>
<text x="376.1" y="125.5">45</text>
<text x="225.1" y="129">15</text>
<text x="236" y="127.3">IOR</text>
<text x="236" y="130.9">DACK3</text>
<text x="255.6" y="127.3">BA17</text>
<text x="255.6" y="130.9">BA16</text>
<text x="270.3" y="129">46</text>
<text x="330.9" y="129">15</text>
<text x="341.8" y="127.3">IOR</text>
<text x="341.8" y="130.9">DACK3</text>
<text x="361.4" y="127.3">BA17</text>
<text x="361.4" y="130.9">BA16</text>
<text x="376.1" y="129">46</text>
<text x="225.1" y="132.5">16</text>
<text x="225.1" y="136.1">17</text>
<text x="236" y="134.4">DRQ3</text>
<text x="236" y="137.9">DACK1</text>
<text x="255.6" y="134.4">BA15</text>
<text x="255.6" y="137.9">BA14</text>
<text x="270.3" y="132.5">47</text>
<text x="270.3" y="136.1">48</text>
<text x="330.9" y="132.5">16</text>
<text x="330.9" y="136.1">17</text>
<text x="341.8" y="134.4">DRQ3</text>
<text x="341.8" y="137.9">DACK1</text>
<text x="361.4" y="134.4">BA15</text>
<text x="361.4" y="137.9">BA14</text>
<text x="376.1" y="132.5">47</text>
<text x="376.1" y="136.1">48</text>
<text x="225.1" y="139.6">18</text>
<text x="225.1" y="143.1">19</text>
<text x="236" y="141.4">DRQ1</text>
<text x="255.6" y="141.4">BA13</text>
<text x="270.3" y="143.1">50</text>
<text x="270.3" y="139.6">49</text>
<text x="330.9" y="139.6">18</text>
<text x="330.9" y="143.1">19</text>
<text x="341.8" y="141.4">DRQ1</text>
<text x="361.4" y="141.4">BA13</text>
<text x="376.1" y="143.1">50</text>
<text x="376.1" y="139.6">49</text>
<text x="225.1" y="146.6">20</text>
<text x="236" y="148.5">CLK</text>
<text x="236" y="145">DACK0</text>
<text x="255.6" y="145">BA12</text>
<text x="255.6" y="148.5">BA11</text>
<text x="270.3" y="146.6">51</text>
<text x="330.9" y="146.6">20</text>
<text x="341.8" y="148.5">CLK</text>
<text x="341.8" y="145">DACK0</text>
<text x="361.4" y="145">BA12</text>
<text x="361.4" y="148.5">BA11</text>
<text x="376.1" y="146.6">51</text>
<text x="225.1" y="150.2">21</text>
<text x="225.1" y="153.7">22</text>
<text x="236" y="152">IRQ7</text>
<text x="236" y="155.6">IRQ6</text>
<text x="255.6" y="152">BA10</text>
<text x="255.6" y="155.6">BA09</text>
<text x="270.3" y="150.2">52</text>
<text x="270.3" y="153.7">53</text>
<text x="330.9" y="150.2">21</text>
<text x="330.9" y="153.7">22</text>
<text x="341.8" y="152">IRQ7</text>
<text x="341.8" y="155.6">IRQ6</text>
<text x="361.4" y="152">BA10</text>
<text x="361.4" y="155.6">BA09</text>
<text x="376.1" y="150.2">52</text>
<text x="376.1" y="153.7">53</text>
<text x="225.1" y="157.2">23</text>
<text x="225.1" y="160.8">24</text>
<text x="236" y="159.1">IRQ5</text>
<text x="255.6" y="159.1">BA08</text>
<text x="270.3" y="157.2">54</text>
<text x="270.3" y="160.8">55</text>
<text x="330.9" y="157.2">23</text>
<text x="330.9" y="160.8">24</text>
<text x="341.8" y="159.1">IRQ5</text>
<text x="361.4" y="159.1">BA08</text>
<text x="376.1" y="157.2">54</text>
<text x="376.1" y="160.8">55</text>
<text x="225.1" y="164.3">25</text>
<text x="225.1" y="167.8">26</text>
<text x="236" y="162.6">IRQ4</text>
<text x="236" y="166.1">IRQ3</text>
<text x="255.6" y="162.6">BA07</text>
<text x="255.6" y="166.1">BA06</text>
<text x="270.3" y="164.3">56</text>
<text x="270.3" y="167.8">57</text>
<text x="330.9" y="164.3">25</text>
<text x="330.9" y="167.8">26</text>
<text x="341.8" y="162.6">IRQ4</text>
<text x="341.8" y="166.1">IRQ3</text>
<text x="361.4" y="162.6">BA07</text>
<text x="361.4" y="166.1">BA06</text>
<text x="376.1" y="164.3">56</text>
<text x="376.1" y="167.8">57</text>
<text x="225.1" y="171.3">27</text>
<text x="236" y="169.7">DACK2</text>
<text x="236" y="173.2">TC</text>
<text x="255.6" y="169.7">BA05</text>
<text x="255.6" y="173.2">BA04</text>
<text x="270.3" y="171.3">58</text>
<text x="330.9" y="171.3">27</text>
<text x="341.8" y="169.7">DACK2</text>
<text x="341.8" y="173.2">TC</text>
<text x="361.4" y="169.7">BA05</text>
<text x="361.4" y="173.2">BA04</text>
<text x="376.1" y="171.3">58</text>
<text x="225.1" y="174.9">28</text>
<text x="225.1" y="178.4">29</text>
<text x="236" y="176.7">ALE</text>
<text x="255.6" y="176.7">BA03</text>
<text x="270.3" y="178.4">60</text>
<text x="270.3" y="174.9">59</text>
<text x="330.9" y="174.9">28</text>
<text x="330.9" y="178.4">29</text>
<text x="341.8" y="176.7">ALE</text>
<text x="361.4" y="176.7">BA03</text>
<text x="376.1" y="178.4">60</text>
<text x="376.1" y="174.9">59</text>
<text x="225.1" y="181.9">30</text>
<text x="225.1" y="185.5">31</text>
<text x="236" y="183.8">OSC</text>
<text x="236" y="180.3">VCC</text>
<text x="255.6" y="180.3">BA02</text>
<text x="255.6" y="183.8">BA01</text>
<text x="270.3" y="181.9">61</text>
<text x="270.3" y="185.5">62</text>
<text x="330.9" y="181.9">30</text>
<text x="330.9" y="185.5">31</text>
<text x="341.8" y="183.8">OSC</text>
<text x="341.8" y="180.3">VCC</text>
<text x="361.4" y="180.3">BA02</text>
<text x="361.4" y="183.8">BA01</text>
<text x="376.1" y="181.9">61</text>
<text x="376.1" y="185.5">62</text>
<text x="236" y="187.3">GND</text>
<text x="255.6" y="187.3">BA00</text>
<text x="341.8" y="187.3">GND</text>
<text x="361.4" y="187.3">BA00</text>
</g>
<g font-size="3.2" fill="#f00">
<text x="65.6" y="113.1">20</text>
<text x="55.8" y="114.5">VCC</text>
<text x="153.6" y="227.8">32</text>
</g>
<g font-size="3.2">
<text x="32.7" y="155.5">10</text>
<text x="39.9" y="156.9">GND</text>
<text x="36.6" y="185.5">2</text>
<text x="36.6" y="181.9">3</text>
<text x="36.6" y="189">1</text>
<text x="153.6" y="231.3">16</text>
</g>
</svg>
